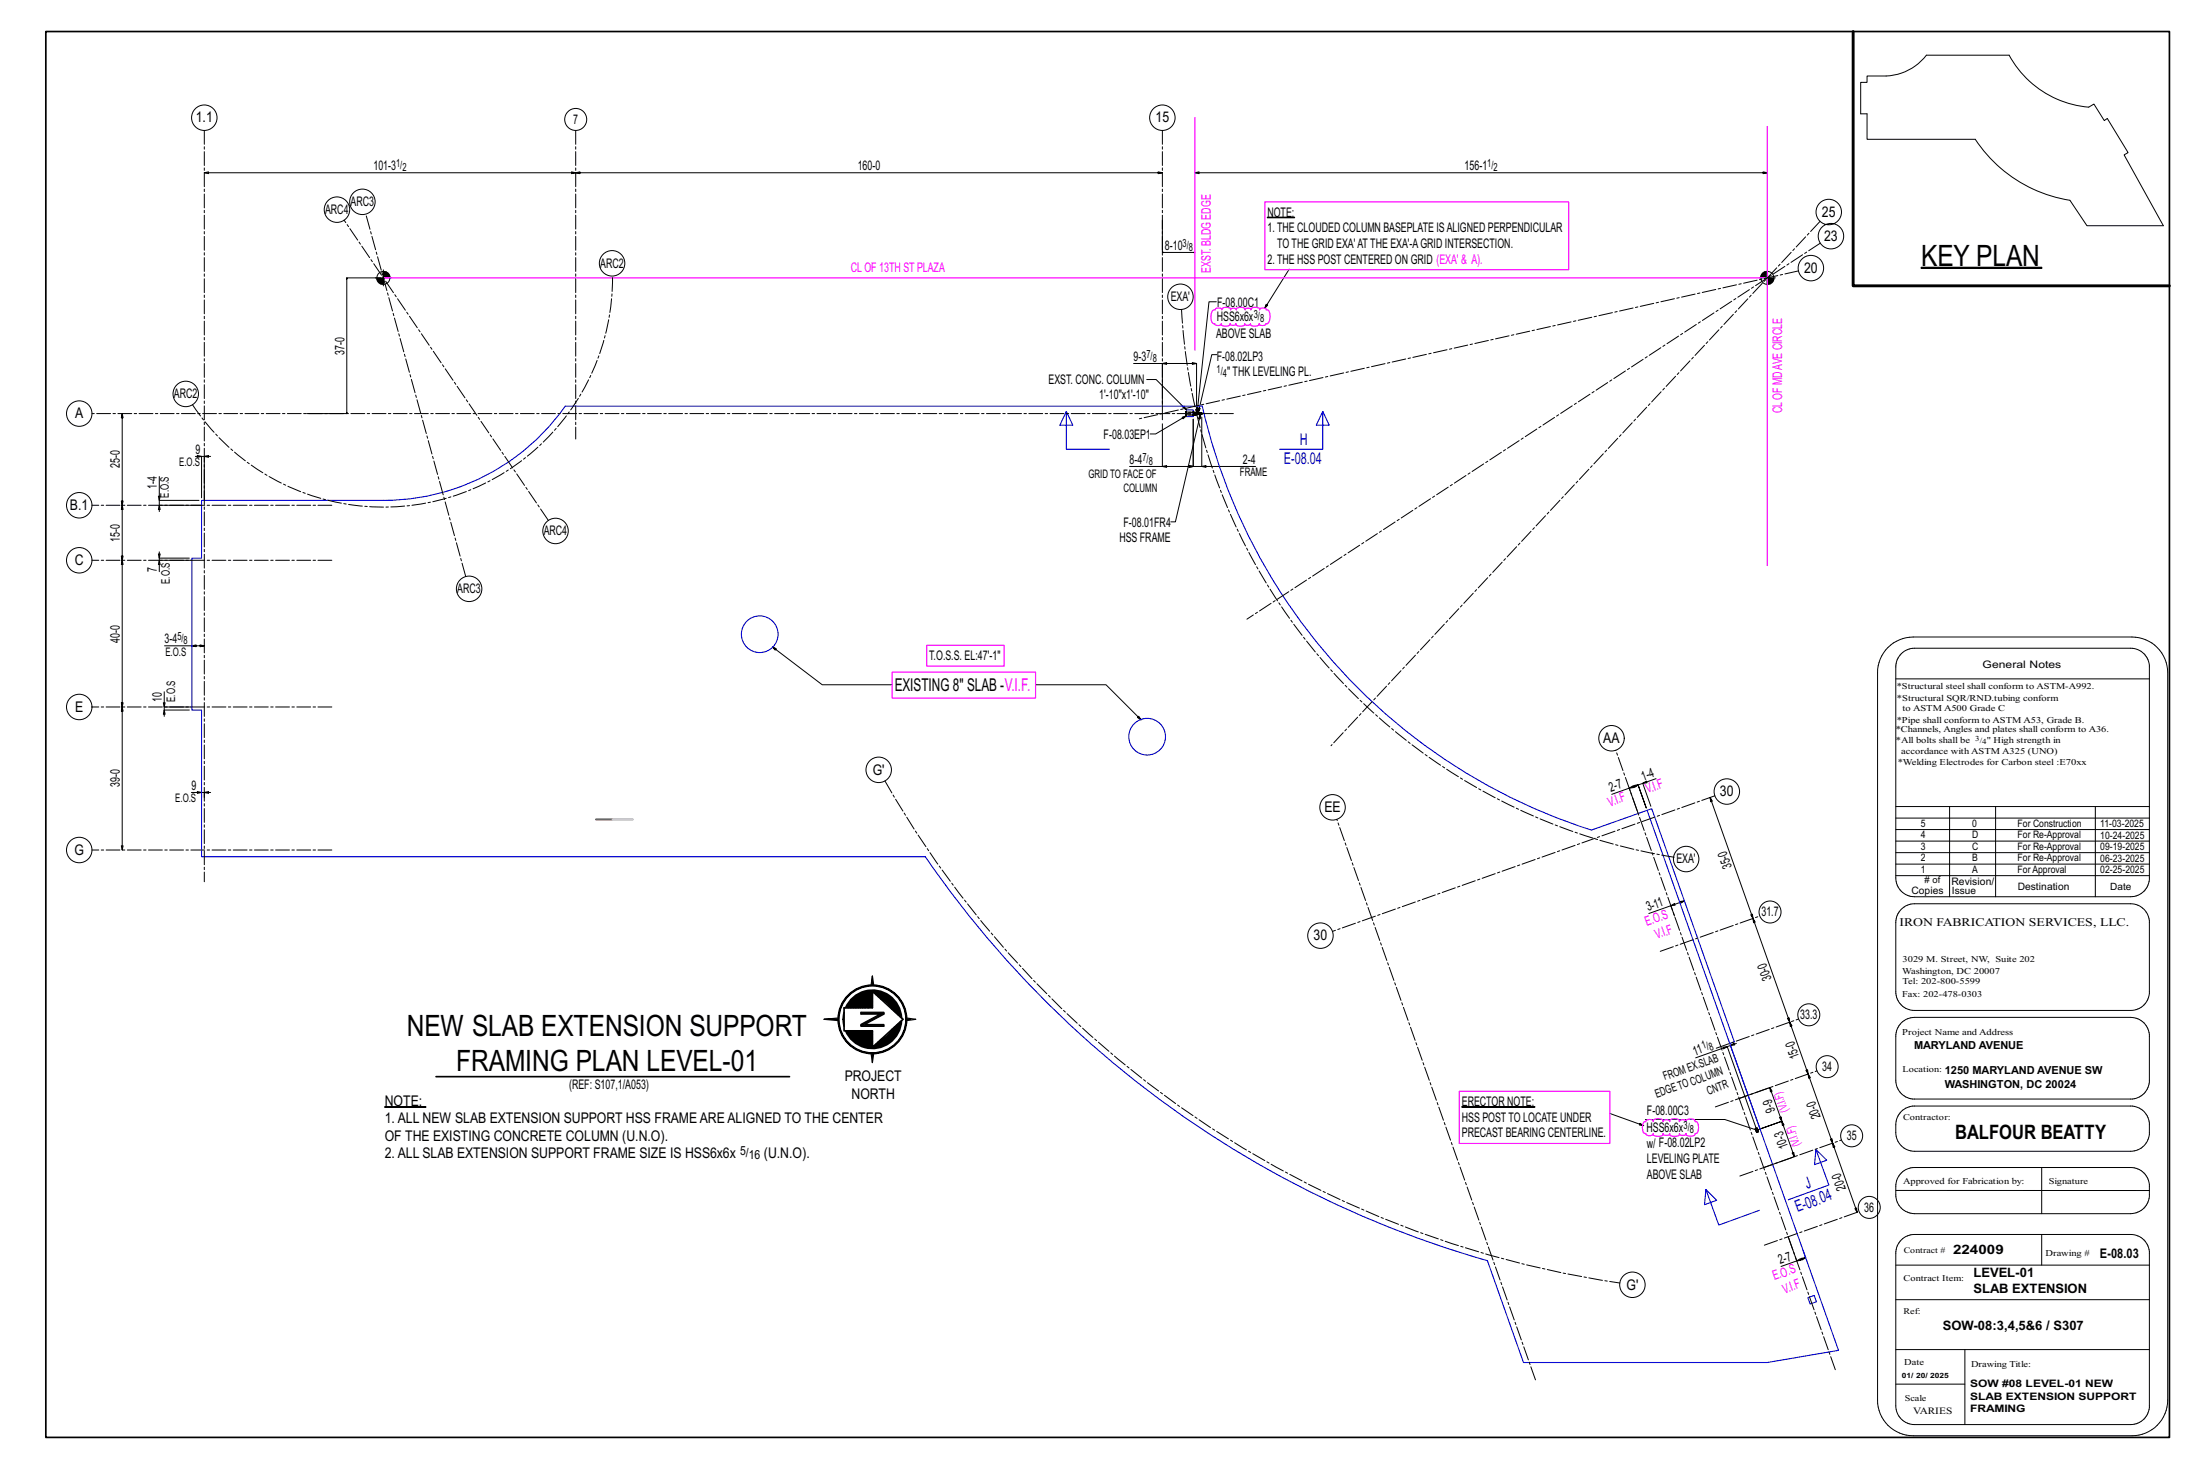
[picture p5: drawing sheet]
<svg xmlns="http://www.w3.org/2000/svg" width="914mm" height="610mm" viewBox="0 0 914 610" stroke-linecap="round" stroke-linejoin="round" font-family="sans-serif">
<path d="M526.8 90.3l11.2 .2zM798.5 111.1h50.1v.4h-50.1zM159.9 459.9h17.1v.2h-17.1zM607.6 459.9l30.3 .2z" fill="#000" stroke="#000" stroke-width=".5"/>
<g fill="none" stroke="#000" stroke-width=".42">
<path d="M773.4 34.2h2.6v-2.6h8a22.3 22.3 0 0 0 16.7-8.7h34.4a41.6 41.6 0 0 0 33 21.6l2.2-1.3 4.3 6.9 1.3-.9 8.6 14.2-1.6 1 16.3 29.4h-31.8l-7.1-10.6a58 58 0 0 1-39.3-25.3h-45v-10.6h-2.6zM84.9 71.8l1.8-.4v.8zM84.9 71.8h154.4l-1.8 .4v-.8l3.5 .8v-.8l-1.7 .4h243.8l-1.7 .4v-.8l1.7 .4M496.6 71.8l1.8-.4v.8zM496.6 71.8h238l-1.8 .4v-.8l1.8 .4M483.1 91.5v13.4h13.5M156 115.5h6.7M158.3 115.5h-14.2v56.4l.1-.5-.1 .5h-16.6M159.3 112.1v6.7M535.8 111.8l-10.2 16.3 .7-1.7 .6 .4-1.3 1.3M731.2 115.5h6.7M734.6 112.1v6.7"/>
<path d="M505.5 125.4h-3l-4.9 46-.2-1.8 .7 .1-.5 1.7M471.2 151h11.9v17.8M476.6 157.7h3.9l12.7 12.6-1.6-.9 .6-.6 1 1.5M483.1 151l1.8-.3v.7zM483.1 151h14.2l-1.7 .4v-.7l1.7 .3v20.9M505.7 147.4h-2l-5.6 23.9v-1.8l.8 .2-.8 1.6M50.8 171.9l-.4 1.7h.8l-.4-1.7v38.1l-.4-1.8h.8l-.8 3.5h.8l-.4-1.7v22.8l-.4-1.7h.8l-.8 3.5h.8l-.4-1.8v61l-.4-1.8h.8l-.8 3.5h.8l-.4-1.7v59.4M483.1 176.1v17.7h-13.6M493.1 172.8l-1.7 .6 .3 .6 1.4-1.2-12.8 7.5h-2.3M498.9 172.2l-.7 1.7 .7 .1v-1.8l-10.4 44.7h-1.9M499.5 173.3v20.5h22.4M66.2 198v9.9h16.5"/>
<path d="M81.2 189.7h2.6v17.2M82 189.3l1.8 .4-1.8 .3zM83.8 189.7h3.7M84.9 189.7l1.8-.4v.7zM84.9 189.7v18.2M483.1 193.8l1.8-.3v.7zM483.1 193.8h12.8l-1.7 .4v-.7l1.7 .3v-19.6v19.6M493.3 193.8h6.2M494.2 193.5l1.7 .3-1.7 .4zM499.5 193.8l1.8-.3v.7zM65.8 206.2h.8l-.4 1.7zM66.2 210l.4 1.7h-.8z"/>
<path d="M66.2 207.9v4.7M66.2 210h17.6M65.8 230.2h.8l-.4 1.7zM66.2 232.8l.4 1.8h-.8zM66.2 229.3v3.5M66.2 231.9h12.5M79.8 232.8h-13.6v4.8M68.4 268.4h11.4l1.7 .3v-.7l-1.7 .4h5.1l-1.7 .3v-.7l1.7 .4M321 268.8l1.2 1.4 .4-.6-1.6-.8 20.7 15.7h29M784.7 269.1a15.1 15.1 0 0 1 10.5-4.4h90.9a14.9 14.9 0 0 1 14.9 14.9v302.2a14.9 14.9 0 0 1-14.9 14.8h-90.9a14.7 14.7 0 0 1-14.8-14.8v-302.2a14.7 14.7 0 0 1 4.3-10.5zM790.2 271.6a7.9 7.9 0 0 1 5.6-2.2h89.8a7.8 7.8 0 0 1 7.8 7v88.4a7.7 7.7 0 0 1-7.8 7.8h-89.8a7.8 7.8 0 0 1-7.8-7.8v-87.7a7.6 7.6 0 0 1 2.2-5.5zM67.9 292h.7l-.3 1.8z"/>
<path d="M68.3 295.1l.3 1.7h-.7zM68.3 287.5v6.3h11.5M68.3 293.8v3.9M68.3 295.1h10.4M430.5 284.5h29.2l14.6 14.6-1.5-.9 .5-.6 1 1.5M788 282.1h105.4M79.6 329.3h4.2v2.1M82 328.9l1.8 .4-1.8 .4zM83.8 329.3h3.7M84.9 329.3l1.8-.4v.8zM84.9 329.3v2.1M669.9 330.1l7.3-2.6 3.7 10.5"/>
<path d="M677.2 327.5l1.5-.9 .2 .7zM679.1 326.4l1.8-.2-1.6 .9zM680.9 326.2l3.3 9.5-3.3-9.5-1.8 .2 .2 .7 1.6-.9-3.7 1.3M682.8 325.5l1.5-.9 .3 .7zM682.8 325.5l-4.4 1.6M688.3 323.6l-5.5 1.9 3.4 9.6M710.5 331.5l.3-.1 .2 1.8 .7-.3-.9-1.5 17.8 50.3-.9-1.6 .7-.2 .2 1.8h-.2h.2l.2 1.7 .7-.2-.9-1.5 15.3 43.1-1-1.6 .8-.2 .2 1.8h-.3h.3l.2 1.7 .7-.2-.9-1.5 7.6 21.5-.9-1.5 .7-.3 .2 1.8-.2 .1 .2-.1 .3 1.8 .7-.3-1-1.5 10.2 28.7-.9-1.5 .7-.2 .2 1.7-.2 .1 .2-.1 .2 1.8 .7-.2-.9-1.6 10.2 28.8-.9-1.6 .7-.2 .2 1.8h-.3M788 335.2h105.4M788 340h105.4M810.3 335.2v37.4M829.4 335.2v37.4M870.9 335.2v37.4"/>
<path d="M50.4 351.5h.8l-.4 1.7zM788 349.5h105.4M788 359.1h105.4M788 344.7h105.4M788 354.3h105.4M685.3 379.6l9.2-3.2 1.5 4.3M694.5 376.4l1.5-1 .2 .7zM700.1 374.4l-1.8 .2 .3 .7 1.5-.9-5.6 2M788 363.9h105.4M790.2 377.8a7.9 7.9 0 0 1 5.6-2.2h89.8a7.9 7.9 0 0 1 7.8 7v30.3a7.8 7.8 0 0 1-7.8 7h-89.8a7.8 7.8 0 0 1-7.8-7.8v-28.7a7.8 7.8 0 0 1 2.2-5.6zM704.8 439.6l13.1-4.7 12.3 34.7-13.3-4.4h-33M716.1 435.2l1.8-.3-1.5 1z"/>
<path d="M719.2 434.4l1.6-.9 .2 .7zM719.2 434.4l12.3 34.7M721.7 433.6l-3.8 1.3M790.2 425a7.9 7.9 0 0 1 5.6-2.2h89.8a7.9 7.9 0 0 1 7.8 7v19.9a7.9 7.9 0 0 1-7.1 7h-91.3a7.9 7.9 0 0 1-7-7.8v-18.3a7.9 7.9 0 0 1 2.2-5.6zM722.9 456.5l12.7-4.6 .3 1.8 .7-.2-1-1.6 5 14-1-1.5 .8-.2 .2 1.7-10.4 3.7 10.4-3.7 .2 1.8 .7-.2-.9-1.6 5.2 14.8-.9-1.6 .7-.2 .2 1.8-12.7 4.5M669.1 462.7l14.1 5-1.8-.2 .3-.7 1.5 .9M730.1 469h.1M730 469h.1M730.5 470.2h.1M790.2 461.9l1.9-1.4 2.9-.9h91.3a7.8 7.8 0 0 1 7.1 7v4.8a7.8 7.8 0 0 1-7.8 7h-89.8a7.8 7.8 0 0 1-7.8-7.8v-3.2a7.9 7.9 0 0 1 2.2-5.5zM788 494.7h105.4M790.2 487.4a7.9 7.9 0 0 1 5.6-2.2h89.8a7.8 7.8 0 0 1 7.8 7v4.3a7.8 7.8 0 0 1-7.8 7.8h-89.8a7.9 7.9 0 0 1-7.8-7.8v-3.6a7.6 7.6 0 0 1 2.2-5.5z"/>
<path d="M848.6 485.2v19.1M743.2 513.9l3.6 10.1-6.5 2.3M749.4 519.6l1.1 3-1.8 .3 .3 .7 1.5-1-3.7 1.4M790.2 515.3a7.9 7.9 0 0 1 5.6-2.3h89.8a7.8 7.8 0 0 1 7.8 7v65a7.9 7.9 0 0 1-7.8 7h-89.8a7.8 7.8 0 0 1-7.8-7.8v-63.5a7.6 7.6 0 0 1 2.2-5.4zM848.6 513v12.7M746.8 524l1.5-1 .3 .7zM788 525.7h105.4M788 540.1h105.4M788 560.8h105.4M788 575.2h28.7M816.7 560.8v31.2"/>
<circle cx="84.9" cy="48.9" r="5.3"/>
<circle cx="239.3" cy="49.6" r="4.6"/>
<circle cx="483.1" cy="48.9" r="5.3"/>
<circle cx="140.1" cy="87.1" r="5.3"/>
<circle cx="150.6" cy="83.9" r="5.3"/>
<circle cx="760.1" cy="88.1" r="5.3"/>
<circle cx="761" cy="98.1" r="5.3"/>
<circle cx="159.3" cy="115.5" r="2.7"/>
<circle cx="254.4" cy="109.4" r="5.3"/>
<circle cx="734.6" cy="115.5" r="2.7"/>
<circle cx="752.7" cy="111.4" r="5.3"/>
<circle cx="490.6" cy="123.3" r="5.3"/>
<circle cx="32.9" cy="171.9" r="5.3"/>
<circle cx="77.2" cy="163.7" r="5.3"/>
<circle cx="32.9" cy="210" r="5.3"/>
<circle cx="32.9" cy="232.8" r="5.3"/>
<circle cx="230.9" cy="220.6" r="5.3"/>
<circle cx="195" cy="244.7" r="5.3"/>
<circle cx="32.9" cy="293.8" r="5.3"/>
<circle cx="365.2" cy="319.9" r="5.3"/>
<circle cx="669.8" cy="306.8" r="5.3"/>
<circle cx="553.9" cy="335.5" r="5.3"/>
<circle cx="717.7" cy="328.9" r="5.3"/>
<circle cx="32.9" cy="353.2" r="5.3"/>
<circle cx="700.8" cy="357" r="5.3"/>
<circle cx="735.7" cy="379" r="4.6"/>
<circle cx="548.8" cy="388.8" r="5.3"/>
<circle cx="751.8" cy="421.7" r="4.6"/>
<circle cx="759.4" cy="443.2" r="4.6"/>
<circle cx="769.6" cy="472" r="4.6"/>
<circle cx="776.9" cy="501.7" r="4.6"/>
<circle cx="678.5" cy="533.9" r="5.3"/>
</g>
<g fill="none" stroke="#000" stroke-width=".7">
<path d="M19 13.1h882.7v584.2h-882.7zM156.7 115.9h2.6M156.8 116.3h2.5M156.9 116.7h2.4M157.2 117.1h2.1M157.5 117.5h1.8M158.1 117.9h1.2M159.3 114.3h2.5M159.3 113.1h1.3M159.3 113.9h2.2M159.3 113.5h1.9M159.3 114.7h2.6"/>
<path d="M159.3 115.1h2.7M731.9 115.1h2.7M732 114.7h2.6M732.1 114.3h2.5M732.4 113.9h2.2M732.7 113.5h1.9M733.3 113.1h1.3M734.6 116.7h2.4M734.6 117.9h1.2M734.6 117.5h1.8M734.6 116.3h2.5M734.6 115.9h2.6"/>
<path d="M734.6 117.1h2.2M350.8 418.8v9.6h11.8v6.8l12.7-11.6M350.8 418.8h11.8v-6.9l12.7 11.6M351.5 418.8a12.1 12.1 0 0 1 13.3-7.2 12.1 12.1 0 0 1 9.9 11.4M362.6 416.1l-3.3 .8-2.4 1.9M362.6 417.3l-2.2 .4-1.9 1.1M362.6 413.2a10.4 10.4 0 0 0-9.2 5.6M362.6 412a11.5 11.5 0 0 0-10.5 6.8M362.6 416.7l-2.8 .6-2.1 1.5M362.6 415.5l-2 .3-1.8 .7-2.6 2.3M362.6 413.8a9.8 9.8 0 0 0-8.5 5M362.6 417.9l-1.6 .2-1.5 .7"/>
<path d="M362.6 412.6a11 11 0 0 0-9.8 6.2M362.6 414.4a9.2 9.2 0 0 0-7.9 4.4M362.6 418.4l-1.9 .4M362.6 414.9a8.6 8.6 0 0 0-7.2 3.9M362.7 412a11.5 11.5 0 0 1 11.4 10.4M363.4 412.6a11 11 0 0 1 10 9.2M364.1 413.3a10.4 10.4 0 0 1 8.6 7.8M365 414.1a9.8 9.8 0 0 1 6.9 6.3M366 415l3 1.9 1.8 2.5M350.8 420.7l-.3 2.9 .3 2.8M352.1 428.4a11.5 11.5 0 0 0 10.5 6.7M352.8 428.4a11 11 0 0 0 9.8 6.1"/>
<path d="M353.4 428.4a10.4 10.4 0 0 0 9.2 5.5M354.1 428.4a9.8 9.8 0 0 0 8.5 5M354.7 428.4a9.2 9.2 0 0 0 7.9 4.4M355.4 428.4a8.6 8.6 0 0 0 7.2 3.8M356.2 428.4l2.6 2.2 1.8 .8 2 .2M356.9 428.4l2.8 2 2.9 .6M357.7 428.4l2.1 1.4 2.8 .6M358.5 428.4l1.9 1.1 2.2 .4M359.5 428.4l1.5 .6 1.6 .3M360.7 428.4l1.9 .3M370.8 427.7l-1.8 2.5-3 1.9M371.9 426.8a9.8 9.8 0 0 1-6.9 6.3"/>
<path d="M372.7 426a10.4 10.4 0 0 1-8.6 7.8M373.4 425.3a11 11 0 0 1-10 9.2M374.1 424.7a11.5 11.5 0 0 1-11.4 10.4M374.7 424.1a12.1 12.1 0 0 1-9.9 11.4 12.1 12.1 0 0 1-13.3-7.1M181.2 447.4h146.9"/>
<circle cx="362.6" cy="423.6" r="14.2"/>
<circle cx="362.6" cy="423.6" r="14"/>
</g>
<path d="M770.2 13.1v105.7h131.5" fill="none" stroke="#000" stroke-width="1.2"/>
<path d="M254.4 340.4h8.7v.2h-8.7z" fill="#5d5960" stroke="#5d5960" stroke-width=".42"/>
<path d="M247.6 340.4h6.8v.2h-6.8z" fill="#602620" stroke="#602620" stroke-width=".42"/>
<path d="M247.6 340.4h6.9v.2h-6.9z" fill="#bd4c3f" stroke="#bd4c3f" stroke-width=".42"/>
<path d="M254.5 340.4h8.7v.2h-8.7z" fill="#cbcacb" stroke="#cbcacb" stroke-width=".42"/>
<g fill="none" stroke="#000" stroke-width=".5">
<path d="M493.1 170.9l.1 1.9zM493.1 172.3l-.2 .2M493.1 172.4v.1M493.1 171.2l-.2 .2M493.1 171.3v.1M495.9 170.9l.1 1.9zM496 172.4v.1M496 172.3l.2 .2M496 171.3v.1M496 171.2l.2 .2M496.3 171.6l1.7-.5 .3 1-1.7 .5zM496.6 171.8h.1"/>
<path d="M496.7 171.8h.1M496.6 171.7v.1M496.7 172.3h.1M496.8 172.3h.1M496.8 171.5h.1M496.8 172.2h.1M496.8 171.5h-.8v.7h.5M496.9 171.6l.7-.2 .1 .7-.6 .2zM497 171.6l.5-.1 .2 .6-.6 .2zM497.8 171.4v.1M498 171.4h.1M497.8 171.4h.1"/>
<path d="M497.9 171.4h.1M497.9 171.5h.1M497.9 171.4l-.1 .1M498 171.9h.1M498.1 171.9h.1M498 172h.1M498.1 171.5h1.4v.7h-1.7M499.5 171.5v.7zM362.5 409.3l.1-1.6 .1 1.6M362.6 407.7v-2.1l-.5 3.7M362.6 405.6l.5 3.7M342.5 423.6l5.8 .5"/>
<path d="M348.3 423.5l-2 .1 2 .1M348.3 423l-5.8 .6h3.8M357.8 420.6h9.6v.9l-8 4.2h8v.8h-9.6v-.8l8-4.3h-8zM357.8 420.9h9.5l-9.5 5.1h9.6M357.8 421.2h9.6l-9.5 5h9.5M362.1 437.8l.5 3.8 .5-3.8M362.5 437.9l.1 1.5 .1-1.5M362.6 439.4v2.2M366.8 421.2l-1 .2M376.9 423l3.7 .6-3.7 .5M376.9 423.5l1.6 .1-1.6 .1M729.5 468.9l.8-.3 .6 1.7-.8 .3z"/>
<path d="M729.8 469.4l.7-.2 .1 .7-.6 .1zM729.8 469.4l.6-.2 .2 .6-.6 .2z"/>
<circle cx="496.7" cy="171.8" r=".1"/>
<circle cx="496.8" cy="172.3" r=".1"/>
<circle cx="497.9" cy="171.4" r=".1"/>
<circle cx="498" cy="171.9" r=".1"/>
</g>
<g fill="none" stroke="#00f" stroke-width=".45">
<path d="M443.2 171l2.7 5.7h-5.4l2.7-5.7v15.7h18M493.2 170.3h2.7v2.8h-2.7zM549.8 171l-2.7 5.7h5.4l-2.7-5.7v15.7h-18M83.8 207.9h75.6a92.3 92.3 0 0 0 75.5-39.1h264.8a240.8 240.8 0 0 0 161.8 176.1l23.1-8.2 79.5 224.4-29.5 5.1h-101.4l-15-42.3a424.7 424.7 0 0 1-233.6-167.9h-300.8v-60.9h-4v-63.2h4zM684.6 336.7l1.9-.7 34.4 96.9-2 .7M754.8 477.7l4.5 4.4-5.1 1.9zM754.8 477.7l5.3 14.7-16.8 6.2M709 494.3l4.5 4.5-5 1.8zM709 494.3l5.4 14.8 16.9-6.2M751.4 539.2l2.6-.9 1 2.6-2.7 1z"/>
<circle cx="315.8" cy="263.5" r="7.6"/>
<circle cx="476.8" cy="306.1" r="7.6"/>
</g>
<g fill="none" stroke="#000" stroke-width=".42" stroke-dasharray="2 1.4">
<path d="M492.8 171.4l.1-.2M492.8 172.5l.1-.1M492.9 172.4h.2M492.9 171.2h.2M492.9 171.3h.2M492.9 171.4h-.1M492.9 171.3v-.1M492.9 172.5h-.1M492.9 172.4l.2-.1M492.9 172.4h.1M493.1 171.3l.1-.1M493.1 171.2h.1"/>
<path d="M493.1 171.2l.1 .1M493.1 171.3h.1M493.1 172.4h.1M493.1 172.4l.1 .1M493.1 172.5h.1M493.1 171.4v-.1M493.1 171.3v-.1M493.1 172.3h.1M493.1 172.5h-.2M493.1 171.4h-.2M493.1 172.5v-.1M493.2 171.3h.1"/>
<path d="M493.2 172.5h.1M493.1 172.6v-.3M493.1 171.4v-.2M493.1 171.4h.1M493.1 172.4v.1M493.1 172.3v.1M493.1 172.4h-.2M493.1 171.3v.1M493.1 171.2v.1M493.1 171.3h-.2M493.1 172.4h2.9M493.1 172.3v.3"/>
<path d="M493.1 171.2h2.9M493.1 171.2v.2M493.2 171.3h-.1M493.2 171.4h-.1M493.2 172.5l-.1-.1M493.2 172.5h-.1M493.2 171.3l-.1 .1M493.2 171.4h.1M493.2 172.4h.1M493.2 171.3v.1M493.2 171.2v.1M493.2 172.4l-.1 .1"/>
<path d="M495.9 171.3l.1-.1M495.9 171.2h.1M495.9 171.2l.1 .1M495.9 171.3h.1M495.9 172.5l.1-.1M495.9 172.4h.1M495.9 172.4l.1 .1M495.9 172.5h.1M495.9 171.4v-.1M495.9 171.4h.1M496 171.3h.1M496 172.5h.1"/>
<path d="M496 172.6v-.3M496 172.4h.2M496 172.5h-2.9M496 171.4v-.2M496 171.2h.2M496 171.3h.2M496 171.4h-2.9M496 172.3h.1M496 171.2h.1M496 172.3v.3M496 171.2v.2M496 172.5v-.1"/>
<path d="M496 172.3l.2 .1M496 172.4v-.1M496 171.4h.1M496 171.3h-.1M496 172.5l-.1-.1M496 171.5h1.8M496 172.2v-.7M496 172.2v-.4M496 171.5h.1M496 171.8v-.3M496 171.3l.2 .1M496 171.2l.2 .1"/>
<path d="M496 172.4l.2 .1M496 171.4l-.1-.1M496 172.5h-.1M496 171.3v.1M496 171.4h-.1M496 172.4h.1M496 171.2v.1M496 171.3l-.1-.1M496 172.4v.1M496.1 172.2h-.1M496.1 171.5h.7M496.1 172.2h.1"/>
<path d="M496.1 171.6v.6M496.1 172.2h.6v-.7M496.2 172.5h-.2M496.2 171.4h-.2M496.2 171.3h-.2M496.2 171.2h.1M496.2 172.4h.1M496.2 172.4h-.2M496.3 171.2l-.1 .2M496.3 172.4l-.1 .1M496.3 171.6l1.7-.5 .1 .3M496.6 171.8h.1"/>
<path d="M496.6 171.7h.1M496.7 171.8h.1M496.7 171.5l-.7 .1M496.7 171.5h.1M496.7 172.2h.1M496.7 172.3h.1M496.8 172.3h.1M496.8 171.5h.1M496.9 172.3h.1M496.8 172.2h-.7M496.8 172.2h.1M496.8 171.5v.4"/>
<path d="M496.8 172.2h-.1M496.8 171.9v.3M496.8 171.5v.7M496.8 171.5h.3M496.8 171.5h.5M496.9 172.2h-.1M496.9 171.7h.1M497.2 172.2h-.3M497.3 171.5h.5M497.8 171.5h.1M497.8 171.4h.1M497.8 171.5h1.7"/>
<path d="M497.8 172.2h-.6M497.9 171.4h.1M497.9 171.5h.1M497.9 171.5h.2M498 171.9h.1M498 172v-.1M498.1 171.9h.1M498 172h.1M498.1 172h.1M498.1 171.4l.2 .7M498.1 171.5h.4M498.2 171.5h.3"/>
<path d="M498.3 172.1l-1.7 .5-.3-1M498.4 172.2v-.6M498.4 171.6v-.1M498.4 171.9v.3M498.4 172.2h.1M498.4 171.5h1M498.4 171.9l.1 .3M498.5 172.2h-.1M498.5 172.2h.9M498.5 172.2h-.5M498.5 172.2h-.7M499.4 171.5h-.9l-.1 .4"/>
<path d="M499.4 171.5h.1M499.4 171.9v.3v-.7M499.4 172.2h.1M499.4 172.2h-.9M499.5 171.5v.4M499.5 172.2h-.1M499.5 172.2h-3.5M499.5 171.9v.3M729.7 469.4l-.2-.5 .8-.3 .3 .8M729.8 469.5h.1M730.1 469h.1M729.9 469h.1"/>
<path d="M730 470.2l-.3-.8M730.5 470.2h.1M730.4 470.2h.1M730.6 469.4l.3 .9-.8 .3-.1-.4"/>
</g>
<path d="M496.6 48.8v96.7M734.6 52.6v182.4M525.7 83.9h126.3v28.2h-126.3zM734.6 115.5h-575.3M504 129.1l.5-.4 .6 .1a1.53 1.53 0 0 1 2.7 0v-.4a2.68 2.68 0 0 1 3.7 0v.4a1.36 1.36 0 0 1 2.4 0l-.1-.4a2.68 2.68 0 0 1 3.7 0v.4a1.36 1.36 0 0 1 2.4 0v-.4a2.68 2.68 0 0 1 3.7 0v.4a1.53 1.53 0 0 1 2.7 0h.5a4.2 4.2 0 0 1-.1 5.7h-.6a1.53 1.53 0 0 1-2.7 0v.3a2.68 2.68 0 0 1-3.7 0v-.3a1.36 1.36 0 0 1-2.4 0l.1 .3a2.68 2.68 0 0 1-3.7 0v-.3a1.36 1.36 0 0 1-2.4 0v.3a2.68 2.68 0 0 1-3.7 0v-.3a1.53 1.53 0 0 1-2.7 0h-.5a4.1 4.1 0 0 1-.4-5.4zM370.8 279.3h59.6v10.8h-59.6zM385.2 268.2h32.2v8.6h-32.2zM606.5 453.5h62.6v21.7h-62.6zM683.1 466.4l1-.3v-.3a2.26 2.26 0 0 1 3.1 0v.3l-.1-.4a3 3 0 0 1 4.2 0v.4a1.53 1.53 0 0 1 2.7 0l-.1-.4a3 3 0 0 1 4.2 0v.4a1.53 1.53 0 0 1 2.7 0l-.1-.4a2.76 2.76 0 0 1 3.9 0l-.1 .4h.5a3.6 3.6 0 0 1 0 4.9h-.5l.1 .4a2.76 2.76 0 0 1-3.9 0l.1-.4a1.53 1.53 0 0 1-2.7 0v.4a3 3 0 0 1-4.2 0l.1-.4a1.53 1.53 0 0 1-2.7 0v.4a3 3 0 0 1-4.2 0l.1-.4v.3a2.26 2.26 0 0 1-3.1 0v-.3h-.5a3.6 3.6 0 0 1-.5-4.6z" fill="none" stroke="#f0f" stroke-width=".5"/>
<g fill="none" stroke="#000" stroke-width=".42" stroke-dasharray="5.8 1 1 1">
<path d="M84.9 54.2v312.2M239.3 54.2v128.2M483.1 54.2v120.8M756.5 92l-203.3 217.9M747.5 112.6l-274.6 61.6M756.6 101l-238.3 156.3M491.1 128.5a243.8 243.8 0 0 0 204.7 227.7M80 168.2a95.2 95.2 0 0 0 107.2 38.3 95.2 95.2 0 0 0 67.4-91.8M512.6 171.9h-474.4M137.9 210h-99.7M227.9 216.3l-84.9-124.8M137.9 232.8h-99.7"/>
<path d="M193.6 239.6l-41.6-150.6M137.9 293.8h-99.7M367.8 324.5a422.1 422.1 0 0 0 305.5 208.6M712.7 330.7l-158.9 56.3M137.9 353.2h-99.7M690.1 395.3l41.3-14.6M713.3 435.6l34.2-12.1M713 460l42.2-15M723.2 488.7l42.1-15M733.3 517.4l39.3-13.9M638.2 573.4l-82.6-232.9M762.8 569.2l-91.2-257.4"/>
</g>
<g font-size="12.2">
<text x="798.5" y="110.4">KEY PLAN</text>
<text x="169.1" y="430.6">NEW SLAB EXTENSION SUPPORT</text>
<text x="189.5" y="445.1">FRAMING PLAN LEVEL-01</text>
</g>
<text font-size="8.3" x="812.7" y="473.4">BALFOUR BEATTY</text>
<text font-size="7.3" x="371.9" y="287">EXISTING 8&quot; SLAB -V.I.F.</text>
<g font-size="6.7" fill="#00f">
<text x="540.3" y="185.1">H</text>
<text x="533.6" y="192.9">E-08.04</text>
<text x="751.1" y="494" transform="rotate(-20 751.1 494)">J</text>
<text x="747.1" y="503.8" transform="rotate(-20 747.1 503.8)">E-08.04</text>
</g>
<g font-size="6.1">
<text x="81.4" y="50.9">1.1</text>
<text x="480.3" y="50.9">15</text>
<text x="757.3" y="90.1">25</text>
<text x="758.2" y="100.1">23</text>
<text x="749.8" y="113.4">20</text>
<text x="31.2" y="173.8">A</text>
<text x="29.1" y="211.9">B.1</text>
<text x="31.1" y="234.8">C</text>
<text x="31.2" y="295.8">E</text>
<text x="666.4" y="308.7">AA</text>
<text x="362.7" y="321.9">G'</text>
<text x="714.9" y="330.9">30</text>
<text x="550.4" y="337.5">EE</text>
<text x="30.9" y="355.2">G</text>
<text x="546" y="390.8">30</text>
<text x="351.1" y="449.4">PROJECT</text>
<text x="159.9" y="459.6">NOTE:</text>
<text x="353.9" y="456.6">NORTH</text>
<text x="159.9" y="466.8">1. ALL NEW SLAB EXTENSION SUPPORT HSS FRAME ARE ALIGNED TO THE CENTER</text>
<text x="159.9" y="474.1">OF THE EXISTING CONCRETE COLUMN (U.N.O).</text>
<text x="159.9" y="481.3">2. ALL SLAB EXTENSION SUPPORT FRAME SIZE IS HSS6x6x</text>
<text x="317.5" y="481.3">(U.N.O).</text>
<text x="676" y="535.9">G'</text>
</g>
<g font-size="5.5">
<text x="238.3" y="51.4">7</text>
<text x="155.2" y="70.8">101-3</text>
<text x="356.5" y="70.8">160-0</text>
<text x="608.7" y="70.8">156-1</text>
<text x="135.1" y="88.9">ARC4</text>
<text x="145.7" y="85.6">ARC3</text>
<text x="526.8" y="90">NOTE:</text>
<text x="526.8" y="96.5">1. THE CLOUDED COLUMN BASEPLATE ISALIGNED PERPENDICULAR</text>
<text x="484.1" y="103.9">8-10</text>
<text x="530.8" y="103">TO THE GRID EXA'ATTHE EXA'-AGRID INTERSECTION.</text>
<text x="249.5" y="111.2">ARC2</text>
<text x="526.8" y="109.5">2. THE HSS POST CENTERED ON GRID (EXA' &amp; A).</text>
<text x="486.6" y="125.1">EXA'</text>
<text x="505.9" y="127.6">F-08.00C1</text>
<text x="505.8" y="133.5">HSS6x6x</text>
<text x="505.4" y="140.3">ABOVE SLAB</text>
<text x="143.1" y="147.4" transform="rotate(-90 143.1 147.4)">37-0</text>
<text x="505.8" y="149.9">F-08.02LP3</text>
<text x="471.2" y="150.1">9-3</text>
<text x="435.9" y="159.5">EXST. CONC. COLUMN</text>
<text x="510" y="156.1">&quot; THK LEVELING PL.</text>
<text x="72.3" y="165.5">ARC2</text>
<text x="456.8" y="166">1'-10&quot;x1'-10&quot;</text>
<text x="458.7" y="182.3">F-08.03EP1</text>
<text x="81.2" y="188.7">9</text>
<text x="49.8" y="194.6" transform="rotate(-90 49.8 194.6)">25-0</text>
<text x="469.5" y="192.8">8-4</text>
<text x="516.5" y="192.8">2-4</text>
<text x="65.2" y="203.3" transform="rotate(-90 65.2 203.3)">1-4</text>
<text x="466.9" y="219.2">F-08.01FR4</text>
<text x="49.8" y="225.1" transform="rotate(-90 49.8 225.1)">15-0</text>
<text x="226" y="222.4">ARC4</text>
<text x="465.2" y="225.2">HSS FRAME</text>
<text x="65.2" y="237.6" transform="rotate(-90 65.2 237.6)">7</text>
<text x="190.1" y="246.5">ARC3</text>
<text x="49.8" y="267" transform="rotate(-90 49.8 267)">40-0</text>
<text x="68.4" y="267.4">3-4</text>
<text x="386.2" y="274.2">T.O.S.S. EL:47'-1&quot;</text>
<text x="67.3" y="291.6" transform="rotate(-90 67.3 291.6)">10</text>
<text x="49.8" y="327.2" transform="rotate(-90 49.8 327.2)">39-0</text>
<text x="79.6" y="328.3">9</text>
<text x="669.6" y="329.1" transform="rotate(-20 669.6 329.1)">2-7</text>
<text x="682.9" y="324.4" transform="rotate(-20 682.9 324.4)">1-4</text>
<text x="696.8" y="358.7">EXA'</text>
<text x="720" y="360.3" transform="rotate(-110 720 360.3)">35-0</text>
<text x="685" y="378.7" transform="rotate(-20 685 378.7)">3-11</text>
<text x="732.1" y="380.7">31.7</text>
<text x="736.5" y="406.8" transform="rotate(-110 736.5 406.8)">30-0</text>
<text x="748.2" y="423.5">33.3</text>
<text x="704.4" y="438.6" transform="rotate(-20 704.4 438.6)">11</text>
<text x="748" y="439.3" transform="rotate(-110 748 439.3)">15-0</text>
<text x="757.4" y="445">34</text>
<text x="236.5" y="452.6">(REF: S107,1/A053)</text>
<text x="607.6" y="459.6">ERECTOR NOTE:</text>
<text x="738" y="461.6" transform="rotate(-110 738 461.6)">9-9</text>
<text x="607.6" y="466.1">HSS POSTTO LOCATE UNDER</text>
<text x="684.5" y="463.2">F-08.00C3</text>
<text x="756.8" y="464.3" transform="rotate(-110 756.8 464.3)">20-0</text>
<text x="607.6" y="472.6">PRECAST BEARING CENTERLINE.</text>
<text x="684.4" y="470.5">HSS6x6x</text>
<text x="767.6" y="473.8">35</text>
<text x="684.5" y="477">w/ F-08.02LP2</text>
<text x="743.4" y="476.8" transform="rotate(-110 743.4 476.8)">10-3</text>
<text x="684.5" y="483.5">LEVELING PLATE</text>
<text x="684.5" y="490">ABOVE SLAB</text>
<text x="767.4" y="494" transform="rotate(-110 767.4 494)">20-0</text>
<text x="774.9" y="503.5">36</text>
<text x="739.9" y="525.3" transform="rotate(-20 739.9 525.3)">2-7</text>
<text x="872.8" y="522.9">E-08.03</text>
</g>
<g font-size="5.5" fill="#f0f">
<text x="353.7" y="113.2">CLOF 13TH ST PLAZA</text>
<text x="503.3" y="113.4" transform="rotate(-90 503.3 113.4)">EXST. BLDG EDGE</text>
<text x="740.7" y="171.8" transform="rotate(-90 740.7 171.8)">CLOF MDAVE CIRCLE</text>
<text x="684.8" y="329.6" transform="rotate(-20 684.8 329.6)">V.I.F</text>
<text x="669.1" y="335.2" transform="rotate(-20 669.1 335.2)">V.I.F</text>
<text x="684.5" y="384.7" transform="rotate(-20 684.5 384.7)">E.O.S</text>
<text x="688.6" y="390.2" transform="rotate(-20 688.6 390.2)">V.I.F</text>
<text x="737.5" y="532.1" transform="rotate(-20 737.5 532.1)">E.O.S</text>
<text x="741.6" y="537.5" transform="rotate(-20 741.6 537.5)">V.I.F</text>
</g>
<g font-size="5.4">
<text x="811.7" y="521.2">224009</text>
<text x="820.3" y="530.8">LEVEL-01</text>
<text x="820.3" y="537.4">SLAB EXTENSION</text>
<text x="807.5" y="552.8">SOW-08:3,4,5&amp;6 / S307</text>
</g>
<g font-size="5.2">
<text x="307.6" y="479.9">5/</text>
<text x="311.2" y="481.8">16</text>
</g>
<g font-size="4.9">
<text x="74.5" y="193.7">E.O.S</text>
<text x="515.3" y="197.9">FRAME</text>
<text x="452.4" y="198.5">GRID TO FACE OF</text>
<text x="70.2" y="206.8" transform="rotate(-90 70.2 206.8)">E.O.S</text>
<text x="467" y="204.3">COLUMN</text>
<text x="70.6" y="242.5" transform="rotate(-90 70.6 242.5)">E.O.S</text>
<text x="68.7" y="272.6">E.O.S</text>
<text x="72.7" y="291.7" transform="rotate(-90 72.7 291.7)">E.O.S</text>
<text x="72.9" y="333.3">E.O.S</text>
<text x="789.5" y="384.8">IRON FABRICATION SERVICES, LLC.</text>
<text x="692" y="449" transform="rotate(-20 692 449)">FROMEX.SLAB</text>
<text x="710.1" y="454.8" transform="rotate(-20 710.1 454.8)">CNTR</text>
<text x="688.6" y="456.3" transform="rotate(-20 688.6 456.3)">EDGETOCOLUMN</text>
</g>
<g font-size="4.9" fill="#f0f">
<text x="743.4" y="461.7" transform="rotate(-110 743.4 461.7)">(V.I.F)</text>
<text x="748.4" y="475.9" transform="rotate(-110 748.4 475.9)">(V.I.F)</text>
</g>
<g font-size="4.7">
<text x="164.6" y="69.6">1/</text>
<text x="167.3" y="71.2">2</text>
<text x="618.1" y="69.6">1/</text>
<text x="620.8" y="71.2">2</text>
<text x="491.5" y="102.7">3/</text>
<text x="494.1" y="104.3">8</text>
<text x="521.1" y="132.2">3/</text>
<text x="523.7" y="133.9">8</text>
<text x="476.5" y="148.8">7/</text>
<text x="479.1" y="150.5">8</text>
<text x="505.7" y="154.9">1/</text>
<text x="508.3" y="156.6">4</text>
<text x="474.8" y="191.6">7/</text>
<text x="477.4" y="193.3">8</text>
<text x="73.7" y="266.1">5/</text>
<text x="76.3" y="267.8">8</text>
<text x="707.9" y="436.1" transform="rotate(-20 707.9 436.1)">1/</text>
<text x="710.9" y="436.8" transform="rotate(-20 710.9 436.8)">8</text>
<text x="699.7" y="469.3">3/</text>
<text x="702.4" y="470.9">8</text>
</g>
<g font-size="4.6">
<text x="795.6" y="436">MARYLAND AVENUE</text>
<text x="808.3" y="446.4">1250 MARYLAND AVENUE SW</text>
<text x="808.3" y="452">WASHINGTON, DC 20024</text>
</g>
<g font-size="4.3">
<text x="824.1" y="277.6">General Notes</text>
<text x="798.4" y="343.5">5</text>
<text x="819.8" y="343.5">0</text>
<text x="838.6" y="343.5">For Construction</text>
<text x="873" y="343.8">11-03-2025</text>
<text x="798.4" y="353">3</text>
<text x="798.4" y="348.2">4</text>
<text x="819.8" y="353.1">C</text>
<text x="819.8" y="348.3">D</text>
<text x="838.6" y="353.1">For Re-Approval</text>
<text x="838.6" y="348.3">For Re-Approval</text>
<text x="873" y="353.4">09-19-2025</text>
<text x="873" y="348.6">10-24-2025</text>
<text x="798.4" y="357.8">2</text>
<text x="819.8" y="357.9">B</text>
<text x="838.6" y="357.8">For Re-Approval</text>
<text x="873" y="358.1">06-23-2025</text>
<text x="798.4" y="362.6">1</text>
<text x="819.8" y="362.6">A</text>
<text x="838.6" y="362.6">For Approval</text>
<text x="873" y="362.9">02-25-2025</text>
<text x="794.5" y="371.5">Copies</text>
<text x="811.1" y="367.7">Revision/</text>
<text x="838.6" y="369.7">Destination</text>
<text x="818.9" y="581.6">SLAB EXTENSION SUPPORT</text>
<text x="818.9" y="576.4">SOW #08 LEVEL-01 NEW</text>
<text x="818.9" y="586.8">FRAMING</text>
</g>
<g font-size="4.2">
<text x="811.3" y="371.4">Issue</text>
<text x="877.1" y="369.8">Date</text>
</g>
<text font-size="4" x="795.1" y="587.5">VARIES</text>
<text font-size="3.9" x="799.9" y="367.1"># of</text>
<g font-size="3.7">
<text x="788.4" y="286.2">*Structural steel shall conform to ASTM-A992.</text>
<text x="788.4" y="291.2">*Structural SQR/RND.tubing conform</text>
<text x="790.7" y="295.5">to ASTM A500 Grade C</text>
<text x="787.9" y="304.1">*Channels, Angles and plates shall conform to A36.</text>
<text x="788.4" y="300.2">*Pipe shall conform to ASTM A53, Grade B.</text>
<text x="788" y="308.9">*All bolts shall be</text>
<text x="825.7" y="308.9">&quot; High strength in</text>
<text x="790.2" y="313.2">accordance with ASTM A325 (UNO)</text>
<text x="788.8" y="318">*Welding Electrodes for Carbon steel :E70xx</text>
<text x="790.8" y="399.9">3029 M. Street, NW, Suite 202</text>
<text x="790.7" y="404.6">Washington, DC 20007</text>
<text x="790.7" y="409">Tel: 202-800-5599</text>
<text x="790.7" y="414.2">Fax: 202-478-0303</text>
<text x="790.7" y="430">Project Name and Address</text>
<text x="790.8" y="445.6">Location:</text>
<text x="791" y="465.3">Contractor:</text>
<text x="791" y="491.9">Approved for Fabrication by:</text>
<text x="851.5" y="492">Signature</text>
<text x="850.2" y="522">Drawing #</text>
<text x="791.2" y="532.3">Contract Item:</text>
<text x="791.5" y="567.4">Date</text>
<text x="819.3" y="568.1">Drawing Title:</text>
<text x="791.7" y="582.1">Scale</text>
</g>
<text font-size="3.6" x="791.2" y="545.9">Ref:</text>
<text font-size="3.5" x="791.3" y="520.8">Contract #</text>
<g font-size="3.2">
<text x="821" y="308">3/</text>
<text x="823.9" y="309.1">4</text>
</g>
<text font-size="3" x="790.5" y="572.4">01/ 20/ 2025</text>
</svg>
